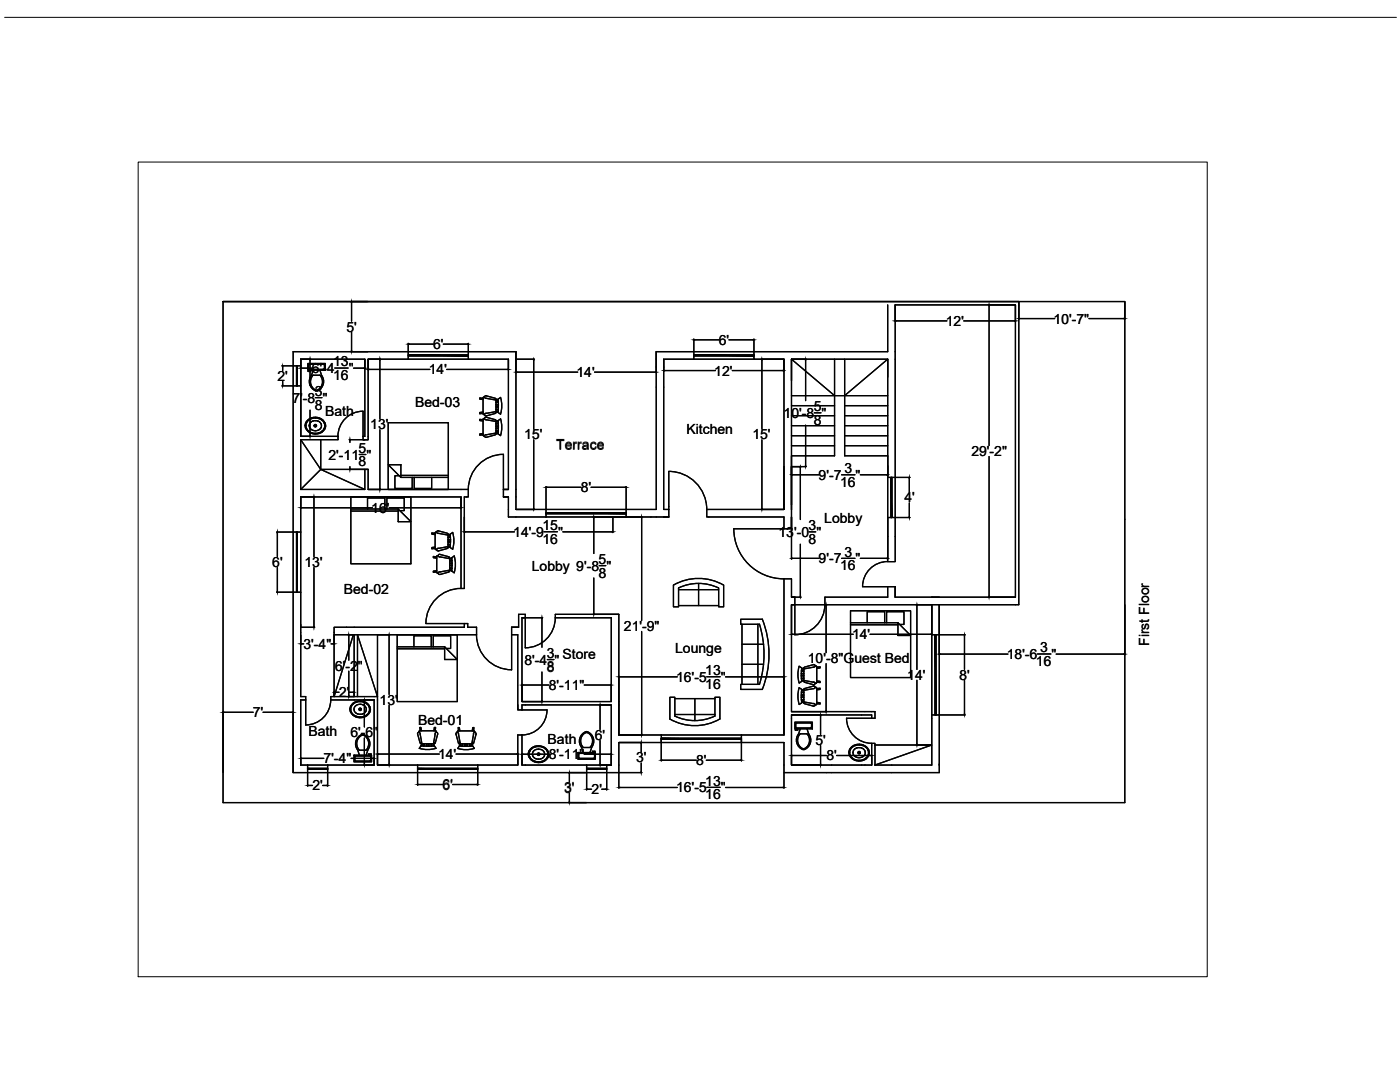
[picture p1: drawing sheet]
<svg xmlns="http://www.w3.org/2000/svg" width="279mm" height="216mm" viewBox="0 0 279 216" stroke-linecap="round" stroke-linejoin="round" font-family="sans-serif">
<!-- layer: 0 -->
<g fill="none" stroke="#000" stroke-width=".25">
<path d="M44.5 60.2h158.8h-158.8M44.5 60.2v100h180v-100h-21.2v60.5h-38.7v-1.5h12.6v-2.1h1.5v2.1h24M58.5 70.2h23v1.5h-8v16h-1.1v-.6h.4v-15.4h-12.8v1.3h-1.5zM58.5 77v29.2M60 71.7v15.4h7.5M72.8 71.7h-12.8v15.4h7.5M81.5 71.7h-8v16M81.5 70.2h-23v2.8M93.5 71.7h8v26h-1M93.5 70.2h9.5M101.5 71.7h-8v-1.5h9.5v31.5h6v1.5h-7.5v-4h-1v-1.5h1M131 70.2h7.5"/>
<path d="M138.5 71.7h-6v30h1v1.5h-8.5v-1.5h6v-31.5h7.5v1.5h-6M158 71.7l8.6 7.2h2l8.6-7.2v3.5v-3.5l-8.6 7.2h-2l-8.6-7.2h19.2M158 71.7h19.2v23.6h1.5v-34.5h24v58.4M158 78.9h8.6M166.6 71.7v19.2h-8.6M168.6 71.7v19.2h8.6M168.6 78.9h8.6M177.2 70.2h-26.7v1.5h6v30h-15.5v1.5h15.5v2.3h1.5v-33.8M177.2 60.8v9.4h-26.7v1.5h6M178.7 60.8h23.9v58.4M60 87.7l4 6 8.8 4v-4M60 87.1v-10.1h-1.5v29.2h1.5v-7h32v18.2h.7v-18.2"/>
<path d="M60 87.7v10M60 97.7h12.8M64 87.7v6M64 93.7h9.5v4h20v1.5h-.4M64 93.7l-4 4M67.5 87.1v.6h-7.5M72.8 97.7h-12.8l4-4h9.5v4h20v1.5h-.4M93.1 99.2h-.4v18.2M158 88.9h8.6M158 86.9h8.6M158 84.9h8.6M158 82.9h8.6"/>
<path d="M158 80.9h8.6M158 81h8.6M168.6 88.9h8.6M168.6 86.9h8.6M168.6 84.9h8.6M168.6 82.9h8.6M168.6 80.9h8.6M168.6 81h8.6M58.5 118.2v35.9M158.6 119.2v1.5M177.2 103.3h1.5v8.8h-1.5zM70.7 126.7v12.3"/>
<path d="M75.3 126.7v12.3l-4-12.3v12.3M92.7 124.4v.8h-26v13.8M93.3 125.2h1.8v1.5h-28.4M95.1 125.2h-1.8v-.8h-.6v.8h-26v13.8l3.8-12.3M102.1 125.2h1.4v-2.6h1.3v.7h-.6v16.7h17.8v-16.7h-11.2v-.7h12.7v24.1h8.5v1.5h-8.5v6h-2.4v-1.6h.9v-12h-17.2M103.5 125.2h-1.4v1.5h1.2v15h.9v-1.1h.6M110.8 122.6v.7M185.9 120.7v6h1.6l-.1-6M60 152.6h1.4v1.5l-2.9 .1v-36h1.5v20.8h1v.7h-1v13h1.4v1.5M74.7 152.6h-9.3v1.5M75.3 152.6h8v1.5l-17.9 .1v-1.5h9.3v-13h-8.7v-.7h9.3v13.7h8v1.5M95.3 152.7h8v-6h.9v6h12.9v1.5"/>
<path d="M103.3 152.6h-8v1.6l21.8-.1v-1.5h-12.9M104.8 140.7h17.2v12h-.9M156.5 152.6v1.5h8.5M158 152.6h16M168.9 143.3h5.7M169 143.3h5.6v-1.3h-16.6v-21.3h.6v-1.5h-.6v-3.7h-1.5v31.2h-8.5v1.5h8.5v6h8.5M174 148.7v-.4h.6v.4h11.4l-11.4 4M174 143.3v-.6h-16v10h16v-4.4h.6v.3M174.6 148.6h11.3l-11.3 4h11.3M174.6 152.7h11.4l-.1-10h1.5l.1 11.5-22.5-.1M174.6 148.6v4.1M187.4 152.6h.1"/>
<path d="M187.5 152.7h.1"/>
</g>
<!-- layer: Doors -->
<g fill="none" stroke="#000" stroke-width=".25">
<path d="M72.4 82.1a5 5 0 0 0-5 5M72.4 82.1v5M72.5 82.1a5 5 0 0 0-5 5M100.5 90.6a7 7 0 0 0-7 7M100.5 90.7a7 7 0 0 0-7 7M100.5 90.7v7M133.5 94.1a7.6 7.6 0 0 1 7.5 7.5M133.5 94.1v7.6M92 117.4a7 7 0 0 0-7 7h7.7M92 117.4a7 7 0 0 0-7 7M146.4 105.5a10 10 0 0 0 10 10M146.5 105.5h10"/>
<path d="M172.2 117.1h5M177.1 112a5 5 0 0 0-5 5.1M61 139.7v5M95.1 126.6a7 7 0 0 0 7 7v-6.9M110.8 123.3a6 6 0 0 1-6 6v-6M158.6 120.7v6M164.6 120.7a6 6 0 0 1-6 6M61 144.6a5 5 0 0 0 5-4.9 5 5 0 0 1-5 5M104.2 141.7h5a5 5 0 0 1-5 5M168.9 143.3a5 5 0 0 0 5.1 5 5 5 0 0 1-5.1-5"/>
</g>
<!-- layer: Windows -->
<g fill="none" stroke="#000" stroke-width=".25">
<path d="M58.5 73v4M59.2 77v-4h.1v4M60 73v4M81.5 70.8h12M81.5 70.2h12M81.5 71.7h12M81.5 71h12M138.5 70.8h12v.2h-12zM138.5 70.2h12M138.5 71.7h12M177.2 95.3v8M177.8 95.3h.2v8h-.2z"/>
<path d="M178.7 95.3v8M58.5 106.2v12M59.2 106.2v12M59.3 106.2v12M60 106.2v12M109 102.3h16v.2h-16zM109 103.2h16M109 101.7h16M185.9 126.7v16M186.6 126.7v16h.2v-16M187.4 126.7v16M61.4 152.7h4"/>
<path d="M61.4 153.5v-.2h4v.2h-4v-.2h4v.2M61.4 152.6h4M65.4 154.1l-4 .1M83.3 153.5h12M83.3 152.7h12M83.3 153.3h12M83.3 152.6h12M95.3 154.1l-12 .1M117.1 152.7h4M117.1 152.6h4M117.1 153.3v.2M121.1 154.1l-4 .1"/>
<path d="M121.1 153.3h-4v.2h4M132 147.3h16v.2h-16zM132 146.7h16M132 148.2h16"/>
</g>
<g fill="#000" stroke="#000" stroke-width=".2">
<path d="M59.2 73l.1 4v-4zM59.2 73l.1 4h-.1z"/>
<path d="M59.2 73l.1 4v-4zM59.2 73l.1 4h-.1z"/>
<path d="M81.5 70.8l12 .2v-.2zM81.5 70.8l12 .2h-12z"/>
<path d="M81.5 70.8l12 .2v-.2zM81.5 70.8l12 .2h-12z"/>
<path d="M138.5 70.8l12 .2v-.2zM138.5 70.8l12 .2h-12z"/>
<path d="M138.5 70.8l12 .2v-.2zM138.5 70.8l12 .2h-12z"/>
<path d="M177.8 95.3l.2 8v-8zM177.8 95.3l.2 8h-.2z"/>
<path d="M177.8 95.3l.2 8v-8zM177.8 95.3l.2 8h-.2z"/>
<path d="M59.2 106.2l.1 12v-12zM59.2 106.2l.1 12h-.1z"/>
<path d="M59.2 106.2l.1 12v-12zM59.2 106.2l.1 12h-.1z"/>
<path d="M109 102.3l16 .2v-.2zM109 102.3l16 .2h-16z"/>
<path d="M109 102.3l16 .2v-.2zM109 102.3l16 .2h-16z"/>
<path d="M186.6 126.7l.2 16v-16zM186.6 126.7l.2 16h-.2z"/>
<path d="M186.6 126.7l.2 16v-16zM186.6 126.7l.2 16h-.2z"/>
<path d="M61.4 153.3l4 .2v-.2zM61.4 153.3l4 .2h-4z"/>
<path d="M61.4 153.3l4 .2v-.2zM61.4 153.3l4 .2h-4z"/>
<path d="M83.3 153.3l12 .2v-.2zM83.3 153.3l12 .2h-12z"/>
<path d="M83.3 153.3l12 .2v-.2zM83.3 153.3l12 .2h-12z"/>
<path d="M117.1 153.3l4 .2v-.2zM117.1 153.3l4 .2h-4z"/>
<path d="M117.1 153.3l4 .2v-.2zM117.1 153.3l4 .2h-4z"/>
<path d="M132 147.3l16 .2v-.2zM132 147.3l16 .2h-16z"/>
<path d="M132 147.3l16 .2v-.2zM132 147.3l16 .2h-16z"/>
</g>
<!-- layer: Dim -->
<g fill="none" stroke="#000" stroke-width=".25">
<path d="M56.3 73h2.2M56.3 77h2.2M56.4 73.1v.8M56.4 76.1v.7M60 71.7v1.9M60.1 71.7h1.9M60.1 73.5h2.2M61.9 71.8v5.1M62.9 79.3h1.4M66.8 73.4h2.7M70 70.2h3.4M70 60.2h3.4"/>
<path d="M70.2 60.3v3.8M70.2 66.3v3.7M70.5 73.5h2.2M72.8 71.7v1.9M73.5 71.7v2.2M73.5 71.7h2.5M73.6 73.7h12.2M75.8 71.8v11.8M81.5 68.5v1.6M81.6 68.7h4.9M88.5 68.7h4.8M89.1 73.7h12.2"/>
<path d="M93.5 68.5v1.6M101.5 71.7v2.2M103 70.2v4.2M103 71.7h3.7M103.1 74.2h12.2M103.1 74.3h12.2M106.5 71.8v13.8M118.7 74.2h12.1M118.7 74.3h12.1M131 70.2v4.2M132.5 71.7v2.4M132.6 73.9h10.2"/>
<path d="M138.5 67.6v2.5M138.6 67.8h4.9M145.5 67.8h4.8M146.1 73.9h10.2M150.5 67.6v2.5M151.9 71.7h4.5M152.1 71.8v13.8M156.5 71.7v2.4M158 71.7h2.9M160.8 71.8v8.1M178.7 60.9v3.3M178.8 64h10.2"/>
<path d="M192.3 64h10.2M197.2 60.8h5.4M197.4 61v27.9M202.7 60.9l-.1 3.3M203.3 60.2v3.5M210.5 63.6h-7M224.3 63.6h-7M224.5 60.2v3.5M60 99.2v2.3M60.1 87.1h1.9M60.1 99.2h2.7M61.9 81.8v5.1"/>
<path d="M62.6 99.3v11.8M69.7 87.7h3.7M69.7 93.7h3.7M69.8 87.9v.4M69.8 93.1v.4M71.7 90.7h1.3M73.5 97.7h2.5M75.8 85.8v11.7M92 99.2v2.3M106.5 87.8v13.7M109 97.1v4.5M109.1 97.2h6.9"/>
<path d="M118 97.2h6.8M125 97.1v4.5M152.1 87.8v13.7M156.5 93.1v7.6M158 91v3.9M158 93.1h2.9M158.1 94.7h5.3M159.7 93.3v10.4M160.8 84.8v8.2M162.5 82.4h1.3M168 94.7h2.6M171.7 94.7h5.3"/>
<path d="M177.2 91v3.9M178.7 95.3h2.9M181.5 95.4v2.8M197.4 91.1v27.9M55.2 106.2h3.3M55.2 118.2h3.3M55.3 106.3v4.8M55.3 113.3v4.7M55.4 106.3v4.8M55.4 113.3v4.7M60.1 101.3h14.2M62.7 113.3l-.1 11.7"/>
<path d="M77.7 101.3h14.2M92.7 103.2v3.1M92.8 106.1h9.9M103 101.7h3.7M108.6 106.1h2.7M112.3 106.1h9.9M118.4 103.2h5.1M118.5 103.3v7.1M118.5 115.3v7.1M119.6 112.9h1.3M122.3 103.2v3.1M123.5 103.2h4.7"/>
<path d="M128.1 103.3v20.5M151.9 101.7h4.5M158 100.7v-7.6v7.6M158 103.2v8.4M158 119.2h1.9M158.1 111.4h5.3M159.7 108.6v10.4M161.5 106.1h1.3M168 111.4h2.6M171.7 111.4h5.3M177.2 103.3v8.3M178.7 103.3h2.9"/>
<path d="M181.5 100.3v2.8M197.2 119.2h5.4M60 126.7v1.9M60.1 125.2h2.7M60.1 128.5h.5M66.1 128.5h.4M66.7 126.7v1.9M66.7 138v1M66.7 138v.9M66.8 138.1h.9M69.5 126.7h1.1M69.5 139h1.1"/>
<path d="M69.6 126.8v4.9M69.6 133.9v4.9M69.7 138.1h.8M70.7 138v1M70.7 138v.9M72.6 139.7h2M72.7 139.8v5.3M75.4 126.7h2.4M77.7 126.8v11.8M104.2 136.5v3.4M104.2 123.3h4.1M104.2 140h4.1"/>
<path d="M104.3 136.7h5.3M108.2 123.4v5.8M108.2 134.1v5.7M109.2 131.6h1.3M116.6 136.7h5.2M118.4 122.6h5.1M122 136.5v3.4M123.5 134.9v11.7M123.6 135.1h11.6M128.1 126v20.5M141 135h2.7M144.8 135.1h11.5"/>
<path d="M156.5 134.9v11.7M158 120.7v6M158 120.7h7M158.1 126.6h12.2M164.9 120.8v9.4M164.9 132.4v9.4M164.9 132.4v9.5M173.6 126.6h12.2M182.8 120.7h3.1M183 120.8v12.8M183 135.7v12.8M185.9 120.7v6"/>
<path d="M187.4 120.7l.1 10M187.5 126.7h5.1M187.6 130.5h13.6M192.5 126.8v6.8M192.5 135.8v6.7M207 130.5h2.7M210.8 130.5h13.5M224.5 120.7v10M44.5 142v12.1M44.7 142.1h5.8M52.5 142.1h5.9M58.5 142v12.1"/>
<path d="M60 151.2v1.4M60.1 151.3h4.5M61.4 154.2v2.7M61.5 156.7h.9M64.4 156.7h.8M65.4 154.2v2.7M70.1 151.3h4.4M72.6 152.7h2M72.6 152.6h2M72.7 147.2v5.3M74.7 151.2v1.4M75.3 150.3v2.3"/>
<path d="M75.4 152.7h2.4M75.4 152.6h2.4M75.5 150.5h12.2M77.7 140.8v11.7M83.3 154.2v2.5M83.5 156.5h4.8M90.3 156.5h4.9M91 150.5h12.2M95.3 154.2v2.5M103.3 150.3v2.3M104.2 150.3v2.3M104.3 150.5h5.3"/>
<path d="M113.5 154.2h3.5M113.6 154.3v1.8M113.6 158.3v1.7M116.6 150.5h5.2M117.1 154.2v3.4M117.2 157.5h.9M119.6 152.7h2.4M119.6 140.6h2.4M119.6 152.6h2.4M119.8 140.8v4.8M119.8 147.8v4.7M120.1 157.5h.8"/>
<path d="M121.1 154.2v3.4M122 150.3v2.3M123.5 154.2v3.1M123.5 154.1h4.6M123.5 148.2h4.6M123.5 146.7h4.7M123.6 157.1h11.6M128 148.3v1.8M128 152.2v1.8M132 147.5v4.3M132.1 151.7h6.9M141 151.7h6.8"/>
<path d="M141 157.1h2.7M144.8 157.1h11.5M148 147.5v4.3M156.5 154.2v3.1M158 150.6v2M158 142.7h5.9M158 142h7M158 152.6h5.9M158 152.7h5.9M158.1 150.8h6.9M158.1 150.7h6.9M163.8 142.8v3.8"/>
<path d="M163.8 148.8v3.7M167 150.8h6.8M167 150.7h6.8M174 150.6v2M182.8 148.7h3.1M182.8 148.6h3.1M187.5 142.7h5.1M113.5 160.2h3.5"/>
</g>
<g fill="#000" stroke="#000" stroke-width=".2">
<path d="M56.4 73v.1zM56.4 76.8v.2zM60 73.5h.1zM60 73.5h.2zM61.9 71.7v.1zM70.1 70l.1 .2zM70.2 60.2l-.1 .1zM70.2 60.2v.1zM72.7 73.4l.1 .1zM73.5 73.7h.1zM75.8 71.7v.1zM81.5 68.7l.1-.1z"/>
<path d="M93.3 68.6l.2 .1zM101.3 73.7h.2zM103 74.2h.1zM103 74.3l.1-.1zM106.5 71.7v.1zM130.8 74.2h.2zM130.8 74.2l.2 .1zM132.5 73.9l.1 .1zM132.5 73.9h.1zM138.5 67.8h.1zM150.3 67.8h.2zM152.1 71.7v.1z"/>
<path d="M156.3 73.9h.2zM160.8 71.7l-.1 .1zM160.8 71.7v.1zM178.7 64h.1zM197.4 60.8v.2zM202.5 64h.1zM202.5 64h.2zM203.3 63.6l.2-.1zM224.3 63.5l.2 .1zM61.8 86.9l.1 .2zM61.9 86.9v.2zM62.6 99.2l.1 .1z"/>
<path d="M62.7 99.2l-.1 .1zM69.8 87.7v.2zM69.8 93.5v.2zM69.8 87.7l.1 .2zM75.8 97.5v.2zM109 97.2h.1zM124.8 97.2h.2zM158 94.7l.1 .1zM159.7 93.1v.2zM159.7 93.1l.1 .2zM160.7 93l.1 .1zM160.8 93v.1z"/>
<path d="M177 94.7h.2zM181.5 95.3v.1zM55.3 106.2l.1 .1zM55.3 118v.2zM55.4 106.2l-.1 .1zM55.3 118l.1 .2zM60 101.3h.1zM60 101.3h.2zM91.9 101.3h.1zM92.7 106.1h.1zM106.5 101.5v.2zM118.5 103.2v.1z"/>
<path d="M122.2 106.1h.1zM128.1 103.2v.1zM152 101.5l.1 .2zM158 111.4l.1 .1zM159.7 119v.2zM177 111.4h.2zM181.5 103.1v.2zM197.4 119v.2zM60 128.5h.1zM60 128.5h.2zM62.6 125v.2zM62.6 125l.1 .2z"/>
<path d="M66.5 128.5h.2zM66.7 138.1h.1zM66.7 138.1l.1 .1zM69.6 126.7v.1zM69.6 138.8v.2zM69.6 126.7l.1 .1zM70.5 138.1h.2zM72.7 139.7v.1zM77.7 126.7l-.1 .1zM77.7 126.7v.1zM104.2 136.7h.1zM104.2 136.7l.1-.1z"/>
<path d="M108.2 123.3v.1zM108.1 139.8l.1 .2zM118.5 122.4v.2zM121.8 136.7h.2zM121.8 136.6l.2 .1zM123.5 135.1l.1-.1zM156.3 135l.2 .1zM158 126.6l.1-.1zM164.9 120.7v.1zM183 120.7v.1zM185.8 126.5l.1 .1zM185.8 126.5l.2 .1z"/>
<path d="M187.4 130.5h.2zM187.5 130.5h.1zM192.5 126.7v.1zM224.3 130.5h.2zM44.5 142.1h.2zM58.3 142.1h.2zM58.4 142.1h.1zM60 151.3h.1zM60 151.3l.2 .1zM61.4 156.7h.1zM65.2 156.7h.2zM72.7 152.5v.2z"/>
<path d="M72.7 152.5v.1zM74.5 151.3h.2zM75.3 150.5h.2zM75.3 150.5l.2-.1zM77.6 152.5l.1 .2zM77.6 152.5l.1 .1zM83.3 156.5h.2zM95.2 156.5h.1zM103.2 150.4l.1 .1zM104.2 150.5h.1zM113.6 154.2v.1zM113.6 154.1v.2z"/>
<path d="M113.6 160v.1zM117.1 157.5h.1zM119.8 140.7l-.1 .1zM119.7 152.5l.1 .2zM119.8 140.6v.2zM119.7 152.5l.1 .1zM120.9 157.5h.2zM121.8 150.5h.2zM123.5 157.1l.1 .1zM123.5 157.1h.1zM128 148.2v.1zM127.9 154l.1 .2z"/>
<path d="M127.9 154l.1 .1zM128 146.5l.1 .2zM132 151.7h.1zM147.8 151.7h.2zM156.3 157.1h.2zM158 150.8h.1zM158 150.7h.1zM163.8 142.7v.1zM163.7 152.5l.1 .2zM163.7 152.5l.1 .1zM164.8 141.8l.1 .2zM164.9 141.9v.1z"/>
<path d="M173.8 150.7l.2 .1zM173.8 150.7h.2zM183 148.5v.2zM183 148.5v.1zM192.5 142.5v.2zM113.6 160v.2z"/>
</g>
<!-- layer: Blocks -->
<g fill="none" stroke="#000" stroke-width=".25">
<path d="M61.4 72.5h3.5v1.4h-3.5zM61.6 72.9v.7l.1 .1M61.6 73.5l.1 .2M61.8 73.7h2.8M61.8 73.9h-.3v.2h.5v-.2M62 73.9v.2M62.2 74.9a2.02 2.02 0 0 0 .8 3.1M62.2 74.9l.3-1-.3 1M62.2 74.9a1.91 1.91 0 0 0 1.1 3.1M62.5 74.9h1.4M62.9 77.8a1.88 1.88 0 0 1-.4-2.9h1.3a1.77 1.77 0 0 1-.7 2.9h-.2M63 78h.3"/>
<path d="M63.8 73.9l.4 1a2.02 2.02 0 0 1-.9 3.1M63.9 73.9l.3 1M64.6 72.7h-2.9l-.1 .2M64.7 72.9l-.1-.2 .1 .2M64.7 72.9v.7l-.1 .1 .1-.2M96.4 79.5l-.7-.1v.2l.7 .1M96.4 79.4v3.2M96.6 79.2l.1 .1-.3 .1v3.2M96.8 79.1l.3-.1 1.8 .5v.3l-2-.3zM99 79.6l-.1 2.8M99.4 79.6v.6M99.4 79.6l.5-.3 .2 1.7-.2 1.6"/>
<path d="M99.4 79.7l-.4 .1 .4-.1M99.4 79.6l.1 .6M99.4 79.8l-.4 .1M99.9 79.3l-.5 .3M61 85.5l.5 .6M61.1 85.5l.4 .6M61.1 84.3l-.2 .6 .1 .6M61.5 83.7l-.4 .6M61.6 86l.6 .4M61.6 83.8l-.4 .5M61.6 83.8a1.42 1.42 0 0 0-.5 1.5 1.42 1.42 0 0 0 1.1 1.1M61.7 84.9l.1 .4"/>
<path d="M61.8 85.3a1.23 1.23 0 0 0 1.1 .7M61.8 84.6l-.1 .3M62 85.6l.9 .4M62.2 86.3l.7 .2M62.2 83.5l-.6 .3M62.8 85h.3M62.9 84.8v.3M62.9 83.4l.8 .1M62.9 83.4l-.7 .1M63 83.4a1.91 1.91 0 0 1 1.7 1M63.4 85.9l-.5 .1M63.8 83.4l.6 .4 .4 .6"/>
<path d="M63.8 83.4l.6 .4M63.8 83.4a2.21 2.21 0 0 0-2.7 .9M63.8 85.7l-.4 .2M63.8 84.2a1.32 1.32 0 0 0-2.1 .7M64.1 84.6v.4M64.1 85.3l-.3 .4M64.1 84.6l-.3-.4 .3 .4M64.1 84.6l.1 .4M64.1 85v.3M64.2 85l-.1 .3M64.3 83.9l.4 .5M64.7 84.4a1.33 1.33 0 0 1-.4 1.6"/>
<path d="M64.7 85.5a1.91 1.91 0 0 1-1.8 1M64.8 85.6a2.25 2.25 0 0 1-3.4 .5M64.8 85.6a2.25 2.25 0 0 1-3.3 .5M64.8 84.4l.2 .6-.2 .6 .2-.6zM70 99.2h12v13.3h-12zM77.5 84.3h12v13.4h-12zM77.5 92.7h2.5v2.6zM78.8 94.9h.9h-.9v2.6h3.5v-2.2v2.2h-3.5zM80 94.9h9.5M80 95.3h9.5M82.7 95.3v2.2h3.4v-2.2M96.4 86.8l.1 .2"/>
<path d="M96.4 82.6l.3 .1h-.1M96.4 86.5l-.7 .1v.2h.7M96.4 83.7h-.7v.2l.7 .1M96.4 83.7v3.1M96.4 82.2l-.7 .1v.3l.7-.1M96.5 83.5l-.1 .2M96.6 87h.1h-.1M96.6 83.5h.1l-.3 .2M96.8 86.8l2.1-.4v.4l-1.8 .4h-.3zM96.8 83.3h.3l1.8 .4v.4l-2-.3zM96.8 82.6l2.1-.5v.4l-1.8 .5-.3-.1zM99 85.5h.5"/>
<path d="M99 85.1h.5M99 85h.5M99 83.9l-.1 2.7M99 85.9l.5 .1M99 85.4h.5M99 86.3l.4 .1M99 81.7l.5 .1M99 81.2h.5M99 80.8h.5M99 80.7h.5M99 81.7h.5M99 81.1h.5"/>
<path d="M99 82.1h.4M99.4 83.9v.6M99.4 86.6l.5 .3M99.4 83.9l.5-.3-.5 .3M99.4 86.5l-.4-.1 .4 .1M99.4 84l-.4 .1 .4-.1M99.4 82.3l.5 .3-.5-.3M99.4 82.2l-.4-.1 .4 .1M99.4 83.9l.1 .6M99.4 84.1l-.4 .1M99.4 84.5v2.1M99.5 80.2l-.1 2.1z"/>
<path d="M99.5 84.5l-.1 2.1M99.5 86.1l-.5-.1 .5 .1M99.5 84.5l-.5 .1M99.5 84.4l-.5 .1M99.5 80.2l-.5 .1h.5M99.5 80.2h-.5M99.9 83.6l.2 1.6-.2 1.7M70 102h9.5M70 101.6h9.5M73.3 101.6v-2.2h3.5v2.2M79.5 101.6l2.5 2.5h-2.5zM79.8 101.9h.9v-2.5h-3.5v2.2v-2.2h3.5v2.5h-.9"/>
<path d="M86.8 109.2l-.6 .1v.2l.6-.1M86.8 106.4l-.6-.1v.3l.6 .1M87 106.2l-.2 .1v3.2l.4 .2M87 106.2h.1M87 106.2h.2M87.1 114.2l.2 .2M87.2 113.9l-.7 .1v.2l.7-.1M87.2 111.1l-.7-.1v.3l.7 .1M87.2 109.5l2.1-.4v.3l-1.8 .5-.3-.1zM87.2 106l.3-.1 1.8 .5v.4l-2-.4zM87.3 110.9l-.2 .1M87.3 110.9h.2"/>
<path d="M87.3 110.9l-.1 .1v3.2l.1 .2M87.5 114.4h-.2M87.5 109.4l-.4 .3 .4 .2M87.5 105.9l-.4 .3 .4 .2M87.5 110.7l.3-.1 1.9 .5v.4l-2.1-.4zM87.8 114.6l-.3-.2 .1-.3 2.1-.3v.3l-1.9 .5M89.3 106.5v2.8M89.4 108.7h.5M89.4 108.2h.5M89.4 107.8h.5M89.4 107.7h.5M89.4 108.6l.5 .1"/>
<path d="M89.4 108.1h.5M89.4 109l.4 .1M89.4 109.1l.4 .1M89.7 111.2v2.8M89.7 113.4h.5M89.7 112.9h.5M89.7 112.5h.5M89.7 112.4h.5M89.7 113.3l.5 .1M89.7 112.8h.5M89.7 113.7l.5 .1M89.7 113.8l.4 .1"/>
<path d="M89.8 106.6v2.6M89.8 106.8h-.4M89.8 109.3l.5 .3M89.8 106.7l-.4 .1M89.9 107.2l-.5 .1M89.9 107.1l-.5 .1M90.1 111.3v2.6M90.1 111.3l.5-.4 .3 1.7-.3 1.7M90.1 111.4l-.4 .1M90.1 111.3l.1 .6M90.2 111.5h-.5M90.2 111.9l-.1 2 .5 .4"/>
<path d="M90.2 111.9l-.5 .1 .5-.1M90.2 111.8l-.5 .1M90.3 106.2l-.5 .4M90.3 106.2l.3 1.7-.3 1.7M135.4 117.3a9.2 9.2 0 0 1 8 0M135.4 117.3v3.8h-1v-4.4a10.1 10.1 0 0 1 10 0v4.4h-1v-3.8M135.4 117.7h8M139.4 116.4v4.4M71.9 140a1.74 1.74 0 0 1 1.9 1.6M71.9 139.9l.8 .1 .6 .4M71.9 139.9l-.8 .1-.6 .3M71.9 139.9l.8 .1 .7 .4"/>
<path d="M71.9 139.9a2.06 2.06 0 0 0-1.9 .9M79.3 126.7h12v13.3h-12zM79.3 129.1h9.4M82.6 129.1v-2.2h3.5v2.2M88.7 129.1l2.6 2.5h-2.6zM88.7 129.4l-9.4 .1M89.1 129.4h.8v-2.5h-3.4v2.2v-2.2h3.4v2.5h-.8M134.7 139.4h8M135.4 120.8h8M138.7 139.4v4.4M148.1 132.6h4.3M148.1 128.6h4.3"/>
<path d="M148.1 124.6v12M151.2 124.6v12M152.1 123.6a19 19 0 0 1 0 14M152.2 123.6h-4.4v1h3.8a20.4 20.4 0 0 1 0 12h-3.8v1h4.4M159.5 132.9l-.3 1.7 .3 1.7M159.5 137.2l-.3 1.7 .3 1.6M159.5 133l-.2 1.6 .2 1.7 .5-.3M159.5 137.2l.5 .4-.1 1.2 .1 1.4-.5 .4-.2-1.7zM159.5 133l.5 .3v2.1M159.5 133l.5 .3v2.6M159.9 134.4h.5M159.9 134.8h.5"/>
<path d="M159.9 134.9h.5M159.9 138.7h.5M159.9 139.1h.5M159.9 133.8l.5 .1-.5-.1M159.9 133.9l.5 .1M159.9 138.1h.5h-.5M159.9 138.2h.5M160 135.4v.6M160 139.6v.6l-.5 .4M160 133.5h.4M160 137.7l.4 .1M160 137.6v2"/>
<path d="M160 133.4l.4 .1M160 137.6l.4 .1M160.4 135.3l-.5 .1M160.4 135.4l-.5 .1M160.4 133.2l.1 2.8M160.4 135.7l-.4 .1M160.4 135.8l-.4 .1 .4-.1M160.4 139.6h-.5M160.4 139.7h-.5M160.4 140l-.4 .1M160.5 133.1l1.8-.5 .4 .3-.2 .2-2 .4zM160.5 135.8l2 .3 .2 .3-.4 .2-1.8-.5z"/>
<path d="M160.5 137.4l1.8-.5 .4 .2-.2 .3-2 .3zM160.5 133.2l-.1 .1M160.5 137.5l-.1 2.8M162.3 136.1l-1.8-.3v.3l1.8 .5M162.7 137.2l.3 .1M162.8 132.9l.2 .1-.3-.1M162.8 137.2l.2 .1M163 136.2l-.2 .1M163 133.1l.7-.1v.3l-.7 .1 .7-.1v-.3zM163 136.1l.7 .1v-.3h-.7l.7 .1v.2l-.7-.1M163 136.2l-.3 .1M163 133v3.2"/>
<path d="M163 137.4l.7-.1v.3l-.7 .1M163 137.3v3.2l-.3 .1M169.7 121.9h12v13.3h-12zM169.7 124.7h9.5M169.7 124.3h9.5M173.1 124.3v-2.2h3.4v2.2M176.9 124.3v-2.2h3.5v2.5h-.9M179.2 124.3l2.5 2.5h-2.5zM70 142.1l.4 .6M70 141.5l.1 .6 .4 .5M70 140.9l-.2 .6 .2 .6M70 141.5a1.52 1.52 0 0 0 1.1 1.4"/>
<path d="M70 140.8l-.2 .7 .2 .6M70.1 140.9l-.1 .6M70.2 140.9l-.2 .6M70.4 142.7l.6 .4M70.4 142.7l.6 .3M70.5 140.3l-.5 .6M70.6 140.4l-.5 .5M70.6 150.7h3.5v1.3h-3.5zM70.7 141.9l.3 .3M70.8 151v.7l.2 .1M70.8 151l.2-.1h2.8l.1 .1M71 151.9h2.8"/>
<path d="M71 140.8a.88 .88 0 0 0 0 1.4M71.1 142.9l.8 .2 .7-.2M71.2 140.1l-.6 .3M71.4 140.6l-.4 .2M71.4 140.6h1M71.4 149.7l.3 1M71.4 140.6h.8l.6 .2M71.7 149.7h1.4M71.9 141.4v.3M71.9 140l.7 .1 .6 .4M71.9 140l-1 .2-.3 .2M72.1 141.5l-.4 .1"/>
<path d="M72.2 146.6a2.02 2.02 0 0 0-.8 3.1M72.2 146.6h.4M72.2 146.5h.4M72.4 140.6l.4 .2M72.6 146.6a2.02 2.02 0 0 1 .8 3.1l-.3 1M72.7 146.8a1.87 1.87 0 0 1 .3 2.9 1.77 1.77 0 0 0-.7-3 1.84 1.84 0 0 0-.6 3M72.7 140.8l.4 .7M72.8 140.8l.2 .4M73 141.2l.1 .4M73 141.9a1.42 1.42 0 0 1-2 .3M73.1 141.6l-.1 .3M73.1 141.5l-.1 .4"/>
<path d="M73.2 142.6l-.6 .4M73.2 142.6l-.6 .3M73.3 142.8l-.7 .3M73.3 142.8a2.38 2.38 0 0 1-2.3 .2M73.3 140.4l.5 .6 .1 .6M73.4 140.4l.4 .6 .1 .6M73.4 149.7l-.3 1M73.6 141l.1 .6M73.6 142.1l-.4 .5M73.7 141.6l-.1 .5-.4 .5M73.8 150.8l.2 .2v.7l-.2 .1 .1-.1M73.8 150.8h-2.8l-.2 .2"/>
<path d="M73.9 141.6l-.1 .4-.5 .7M73.9 141.6l-.1 .6M74.1 150.4v.2l-.4 .1v-.1h.4v-.2h-.5v.3M83.3 146.5l.3-.4 .2 .4M83.3 146.5l.6 1.8h.3l-.3-1.8M83.6 146l.2-.2h3.1l.2 .2M83.6 146v.1M83.7 149.3l1.6 .3 1.7-.3M83.9 145.8l-.1-.6h.2l.1 .6M84 148.3v.1l2.7-.1-2.7 .1M84 148.8l2.1 .1M84 148.8l-.3 .5"/>
<path d="M84 148.8h2.7M84.2 148.4l-.1 .4M84.3 148.4l-.1 .4 .1-.4M84.6 148.4l-.1 .5 .1-.5M84.7 148.4l-.1 .5M85.1 148.4v.5M85.2 148.4v.5M85.5 148.4v.5M85.6 148.4v.5M86 148.4l.1 .5M86.1 148.9l.6-.1 .3 .5M86.1 148.4l.1 .5"/>
<path d="M86.4 148.4l.1 .4-.1-.4M86.5 148.4l.1 .4-.1-.4M86.6 145.8l.1-.6h.2l-.1 .6M86.6 145.8l.1-.6h.2v.6M86.8 146.5l.3-.4 .2 .4M86.9 145.8l.2 .2M86.9 145.8h-3.1l-.2 .2M86.9 146.2h.4v.3l-.5 1.8h-.3zM87.1 146v.1M91.1 146.2l.4 .1 .3 2.1h-.3l-.5-1.9zM91.3 149.3l1.7 .3 1.7-.3M91.4 145.9l-.1 .3"/>
<path d="M91.4 145.2h.3l.1 .7-.1-.7h-.3l.1 .7zM91.4 145.9h3.2l.1 .2 .1-.1M91.7 148.9l-.4 .4M91.7 148.8l-.4 .5M91.9 148.4l-.1 .5M91.9 148.4l-.1 .5 .1-.5M92.2 148.9l.1-.5-.1 .5M92.3 148.4v.5M92.8 148.4v.5M92.9 148.4v.5M93.2 148.4v.5M93.3 148.4v.5"/>
<path d="M93.7 148.4v.5M93.7 148.9l.6-.1 .4 .5M93.8 148.4v.5M94.1 148.4l.1 .5M94.2 148.4v.5M94.3 148.8h-2.6l2 .1M94.3 148.9l.4 .4M94.4 148.4h-2.8M94.5 145.8l.1-.6h-.2l-.2 .7 .1-.7h.3l-.1 .7M94.5 146.5l-.3 1.8h.3l.5-1.8M94.6 146.2h.3l.1 .3-.5 1.9h-.3zM105.4 150.4l.2 .7"/>
<path d="M105.4 150.4l.2 .6M105.6 151l.4 .6M105.6 149.8l-.2 .6M105.7 151l.4 .6M105.7 151a2.05 2.05 0 0 0 2.5 .9M105.7 149.9l-.1 .6 .1 .5M105.8 149.9l-.2 .6 .1 .5M106 151.6a2.4 2.4 0 0 0 2.2 .5M106 151.6l.6 .4M106.1 149.3a2.29 2.29 0 0 1 3.3 .6M106.1 149.3l-.5 .5M106.2 149.4l-.5 .5"/>
<path d="M106.3 150.9l.3 .3M106.8 149.1l.7-.2 .7 .2M107 149.6a.95 .95 0 0 0-.8 .9 .95 .95 0 0 0 .8 .9M107.3 150.5h.3M107.5 150.3v.4M107.5 149.5l.9 .3M107.5 149.5l-.5 .1M107.5 149.5l-.9 .2M108 149.5l.4 .3M108.2 149.1l.6 .3 .4 .5M108.2 149.1a2.31 2.31 0 0 0-2 .3M108.3 151.2l-.4 .2"/>
<path d="M108.3 149.8l.3 .3M108.6 150.1v.8M108.6 150.9a1.37 1.37 0 0 1-1.6 .5M108.6 150.9l-.2 .3M108.8 151.6l-.6 .3M108.9 151.7l-.7 .3M108.9 149.4l.5 .5M109.2 150l.1 .5-.1 .6M109.2 151.1l-.4 .5-.6 .3M109.2 150l.2 .5-.2 .6M109.3 151.2l-.4 .5M109.4 149.9l.1 .7-.1 .6 .1-.7z"/>
<path d="M115.3 150.2h3.5v1.3h-3.5zM115.3 150.1h3.5v1.4h-3.5zM115.5 151.1l.2 .2M115.5 150.4l3-.1 .1 .9-3 .1zM116.1 149.2l.3 1M116.1 149.2l.3 .9M116.8 146.2h.5M116.8 146.2a1.89 1.89 0 0 0-.4 3M116.8 146.2a1.9 1.9 0 0 0-.4 3l1.3-.1a1.89 1.89 0 0 0-.3-2.9M116.8 146.2h.6M116.9 146h.3M116.9 146a2.02 2.02 0 0 0-.8 3.2"/>
<path d="M116.9 146a2.02 2.02 0 0 0-.8 3.1M116.9 146h.4M117.2 146a2.04 2.04 0 0 1 .9 3.2 2.02 2.02 0 0 0-.9-3.2M117.3 146.2a1.89 1.89 0 0 1 .4 3M117.7 150.1l.4-.9-.4 1M118.3 149.9h.4v.2l-.3 .1M118.4 150.1h.3v-.2h-.4v.3M118.7 151.1l-.2 .2M134.7 142.9a9.2 9.2 0 0 0 8 0M134.7 142.9v-3.8h-1v4.4a10 10 0 0 0 10 0v-4.4h-1v3.8M134.7 142.9v-3.8h-1v4.4M134.7 142.6h8"/>
<path d="M142.7 142.9v-3.8h1v4.4M158.6 144.1h3.5v1.3h-3.5zM158.8 145.1l.1 .1M158.8 145.1l.1-.8 2.9-.1 .2 .2-.2 .8-2.8 .1M158.8 145.1l.2 .1M159 144.3l-.2 .1M159.1 145.4l-.4 .1v.2h.5v-.3M159.7 146.4a1.89 1.89 0 0 0 .4 2.9M159.7 145.4l-.3 1a2.02 2.02 0 0 0 .8 3.2M160.1 149.3a1.89 1.89 0 0 1-.4-2.9h1.4a1.9 1.9 0 0 1-.5 2.9M160.1 149.3h.6M160.2 149.6h.3"/>
<path d="M160.2 149.6h.4M160.4 140.1l-.4 .1M160.5 140.1l2 .3 .2 .2-.4 .3-1.8-.5zM161 146.4a1.89 1.89 0 0 1-.4 2.9M161.1 145.4l.3 1M161.4 146.4a2.02 2.02 0 0 1-.9 3.2M161.8 144.3l.1 .1M163 140.5l-.2 .1M163 140.2h.7v.3l-.7-.1 .7 .1v-.3zM169.6 149.5a1.87 1.87 0 0 0 .6 2 1.87 1.87 0 0 0 2 .2l.7-.3M169.7 150.7a2.09 2.09 0 0 0 3.5 .1M169.7 150.7l.4 .6"/>
<path d="M169.7 149.6l-.1 .6 .1 .5M169.7 149.6l-.1 .5 .1 .6M170.1 148.9l.6-.3-.6 .4-.5 .5M170.1 149l-.5 .5M170.1 149.1l-.4 .5M170.2 150.2l.4 .7M170.2 150.2l.1 .3M170.3 149.8l-.1 .4M170.6 150.9l.4 .2M170.6 149.5l-.3 .3M170.7 148.6l.8-.1 .8 .2M170.7 148.8l-.6 .3"/>
<path d="M171.3 150.2h.3M171.5 150v.4M171.5 148.6l.7 .2M171.5 148.6a1.93 1.93 0 0 1 1.7 1l-.4-.5M171.5 148.6l-.8 .2M172 149.2l.3 .3M172.3 148.7a1.58 1.58 0 0 1 1 2.2M172.3 149.5l.4 .7M172.3 149.5l-.7-.3a1.34 1.34 0 0 0-1.3 .6M172.6 150.6a1.42 1.42 0 0 1-2 .3M172.6 150.6l-.3 .3M172.6 149.8l.1 .4"/>
<path d="M172.7 150.2l-.1 .4M173.2 149.6l.1 .6-.1 .6 .1-.6-.1-.5M173.3 150.9l-.5 .5M173.3 150.9a2.21 2.21 0 0 1-2.7 .8"/>
<circle cx="62.9" cy="84.9" r=".24"/>
<circle cx="62.9" cy="84.9" r=".16"/>
<circle cx="71.9" cy="141.5" r=".16"/>
<circle cx="71.9" cy="141.5" r=".24"/>
<circle cx="107.5" cy="150.5" r=".16"/>
<circle cx="107.5" cy="150.5" r=".24"/>
<circle cx="171.5" cy="150.2" r=".16"/>
<circle cx="171.5" cy="150.2" r=".24"/>
</g>
<!-- layer: Hatches -->
<path d="M.9 3.5h277.8M27.6 32.3h213.3v162.6h-213.3z" fill="none" stroke="#000" stroke-width=".2"/>
<g font-size="2.8">
<text x="188.7" y="65">12'</text>
<text x="210.2" y="64.6">10'-7&quot;</text>
<text x="69.1" y="66.2">5'</text>
<text x="86.4" y="69.7">6'</text>
<text x="143.4" y="68.8">6'</text>
<text x="55.4" y="76">2'</text>
<text x="62.2" y="74.4">6'-4</text>
<text x="66.5" y="73.1">13</text>
<text x="66.5" y="75.8">16</text>
<text x="69.6" y="74.4">&quot;</text>
<text x="85.6" y="74.7">14'</text>
<text x="115.1" y="75.3">14'</text>
<text x="142.6" y="74.9">12'</text>
<text x="58.3" y="80.3">7'-8</text>
<text x="58.4" y="80.4">7'-8 &quot;&quot;</text>
<text x="62.8" y="79">3</text>
<text x="62.8" y="81.7">8</text>
<text x="64.9" y="83.1">Bath</text>
<text x="82.8" y="81.2">Bed-03</text>
<text x="156.4" y="83.4">10'-8 &quot;&quot;</text>
<text x="156.4" y="83.4">10'-8</text>
<text x="162.4" y="82">5</text>
<text x="73.9" y="85.7">13'</text>
<text x="104.6" y="87.6">15'</text>
<text x="111" y="89.7">Terrace</text>
<text x="137" y="86.5">Kitchen</text>
<text x="150.1" y="87.6">15'</text>
<text x="162.4" y="84.7">8</text>
<text x="65.6" y="91.7">2'-11 &quot;&quot;</text>
<text x="65.6" y="91.7">2'-11</text>
<text x="71.6" y="90.4">5</text>
<text x="71.6" y="93.1">8</text>
<text x="163.4" y="95.7">9'-7</text>
<text x="168.5" y="94.4">3</text>
<text x="170.8" y="95.7">&quot;</text>
<text x="193.9" y="91">29'-2&quot;</text>
<text x="115.9" y="98.2">8'</text>
<text x="167.7" y="97.1">16</text>
<text x="180.5" y="100.3">4'</text>
<text x="74.1" y="102.3">16'</text>
<text x="102.4" y="107.1">14'-9</text>
<text x="108.3" y="105.8">15</text>
<text x="111.4" y="107.1">&quot;</text>
<text x="155.4" y="107.1">13'-0 &quot;&quot;</text>
<text x="155.4" y="107.1">13'-0</text>
<text x="161.4" y="105.8">3</text>
<text x="164.5" y="104.3">Lobby</text>
<text x="54.3" y="113.1">6'</text>
<text x="60.7" y="113.1">13'</text>
<text x="106.1" y="114">Lobby 9'-8 &quot;&quot;</text>
<text x="106.1" y="114">Lobby 9'-8</text>
<text x="108.3" y="108.5">16</text>
<text x="119.5" y="112.5">5</text>
<text x="161.4" y="108.5">8</text>
<text x="163.4" y="112.4">9'-7</text>
<text x="167.7" y="113.8">16</text>
<text x="168.5" y="111.1">3</text>
<text x="170.8" y="112.4">&quot;</text>
<text x="68.6" y="118.6">Bed-02</text>
<text x="119.5" y="115.2">8</text>
<text x="124.5" y="125.9">21'-9&quot;</text>
<text x="60.6" y="129.4">3'-4&quot;</text>
<text x="109.1" y="131.3">3 Store</text>
<text x="134.7" y="130.3">Lounge</text>
<text x="170" y="127.6">14'</text>
<text x="200.9" y="131.5">18'-6</text>
<text x="207.6" y="130.2">3</text>
<text x="209.8" y="131.5">&quot;</text>
<text x="229.4" y="128.9" transform="rotate(-90 229.4 128.9)">First Floor</text>
<text x="66.8" y="133.8">6'-2&quot;</text>
<text x="104.7" y="132.6">8'-4 &quot;&quot;</text>
<text x="104.7" y="132.6">8'-4</text>
<text x="109.1" y="134">8</text>
<text x="109.5" y="137.7">8'-11&quot;</text>
<text x="134.9" y="136.1">16'-5</text>
<text x="140.8" y="134.7">13</text>
<text x="140.8" y="137.4">16</text>
<text x="143.9" y="136.1">&quot;</text>
<text x="161.2" y="132.3">10'-8&quot;Guest Bed</text>
<text x="181.1" y="135.7">14'</text>
<text x="191.4" y="135.7">8'</text>
<text x="206.7" y="132.9">16</text>
<text x="50.5" y="143.1">7'</text>
<text x="67.6" y="139.1">2'</text>
<text x="75.7" y="140.6">13'</text>
<text x="61.6" y="146.9">Bath</text>
<text x="69.9" y="147.1">6'-6&quot;</text>
<text x="83.4" y="144.6">Bed-01</text>
<text x="109.3" y="148.5">Bath</text>
<text x="118.7" y="147.7">6'</text>
<text x="162.7" y="148.6">5'</text>
<text x="64.6" y="152.3">7'-4&quot;</text>
<text x="87.4" y="151.5">14'</text>
<text x="109.5" y="151.5">8'-11&quot;</text>
<text x="126.9" y="152.1">3'</text>
<text x="138.9" y="152.7">8'</text>
<text x="164.9" y="151.7">8'</text>
<text x="62.3" y="157.7">2'</text>
<text x="88.3" y="157.5">6'</text>
<text x="112.6" y="158.2">3'</text>
<text x="118.1" y="158.5">2'</text>
<text x="134.9" y="158.1">16'-5</text>
<text x="140.8" y="156.8">13</text>
<text x="140.8" y="159.5">16</text>
<text x="143.9" y="158.1">&quot;</text>
</g>
</svg>
